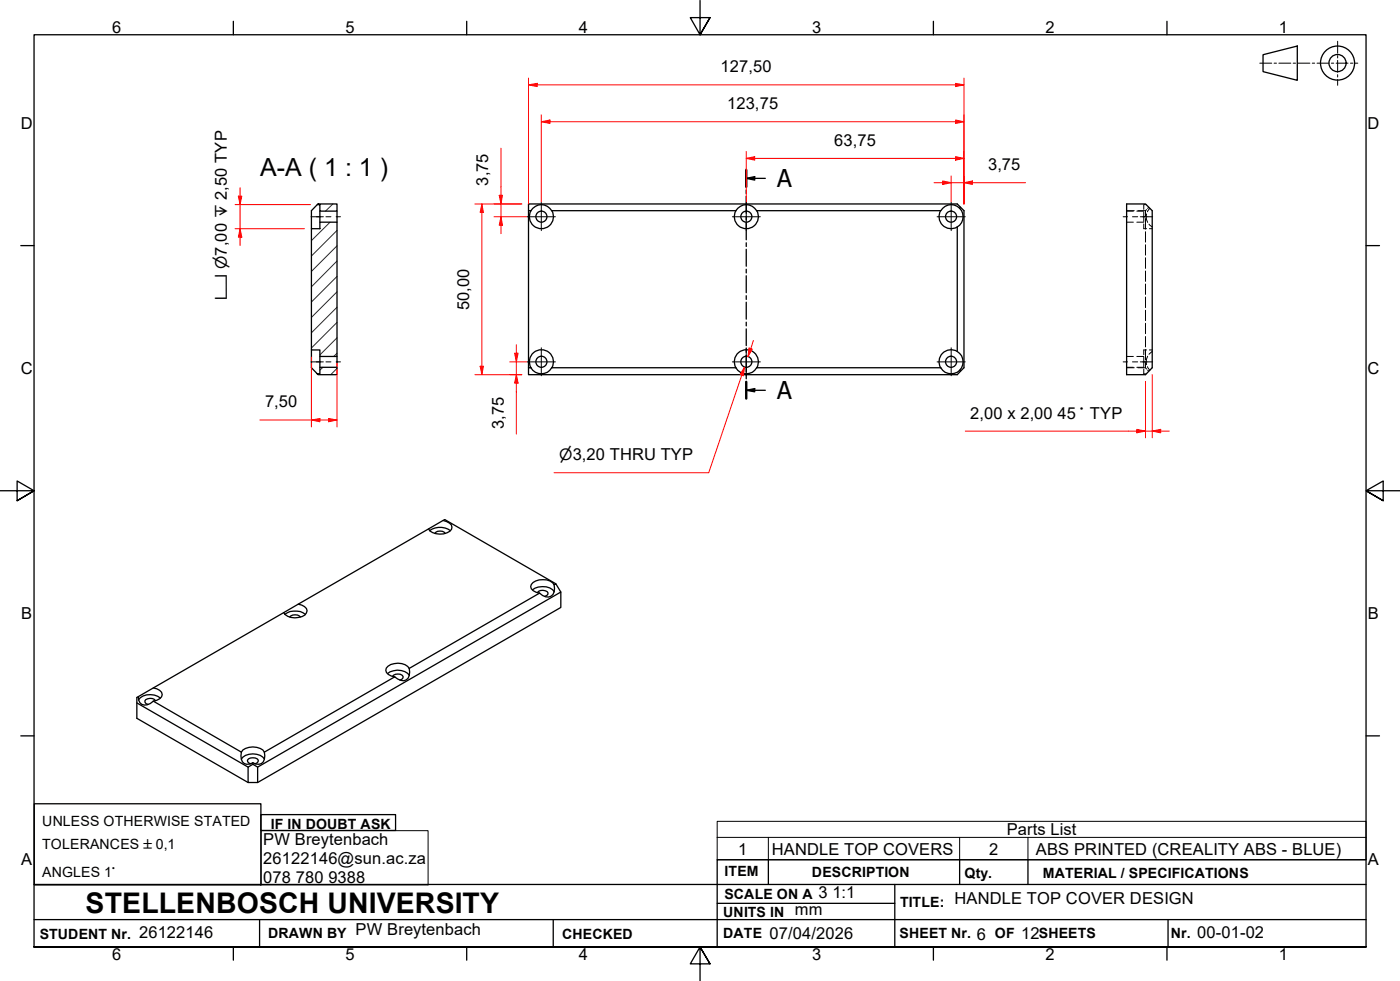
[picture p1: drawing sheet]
<svg xmlns="http://www.w3.org/2000/svg" width="410mm" height="287mm" viewBox="0 0 410 287" stroke-linecap="round" stroke-linejoin="round" font-family="sans-serif">
<!-- layer: Hatch -->
<g fill="none" stroke="#1e1e47" stroke-width=".29">
<path d="M97.5 59.7l-2.2 2.1M96.6 65l-5.4 5.4M98.7 76.4l-7.5 7.6M98.7 72l-7.5 7.5M98.7 67.5l-7.5 7.4M98.7 98.9l-5 5M98.7 94.4l-7.5 7.5M98.7 89.9l-7.5 7.5M98.7 85.4l-7.5 7.5M98.7 80.9l-7.5 7.5M94.6 107.5l-.9 .8M98.7 103.4l-1 .9"/>
<path d="M98.7 107.8l-1.9 1.9"/>
</g>
<!-- layer: Visible Edges(ISO) -->
<g fill="none" stroke="#000" stroke-width=".38">
<path d="M92.9 59.9l.3-.2h5.5v2.1h-5v-1.9zM92.9 59.9l-1.7 1.8v5.2M329.9 59.7h5.5l2 2v45.9l-2 2.1h-5.5zM91.2 66.9h2.5v-1.9h5v39.3h-5v-1.9h-2.5zM93.7 61.8v3.2M98.7 61.8v3.2M154.7 61.7v45.9M155.5 61.7a3.5 3.5 0 0 0 3 5.2 3.5 3.5 0 0 0 3.1-5.2M215.5 61.7a3.5 3.5 0 0 0 3 5.2 3.5 3.5 0 0 0 3.1-5.2M275.4 61.7a3.5 3.5 0 0 0 .6 4.2 3.5 3.5 0 0 0 4.2 .6M281 61a3.4 3.4 0 0 0-5.5 .7h-53.9a3.5 3.5 0 0 0-6.1 0h-54a3.5 3.5 0 0 0-6.1 0h-.7v-2h125.6l2 2v45.9l-2 2.1h-125.6v-2.1h.7M281 61a3.5 3.5 0 0 1-.7 5.4v36.5a3.6 3.6 0 0 1 .7 5.5"/>
<path d="M281.2 60.7l-.2 .3M91.2 102.4v5.2l1.7 1.8h.8v-1.9h5v2.2h-5.5l-.3-.3M93.7 104.3v3.2M98.7 104.3v3.2M155.4 107.6a3.5 3.5 0 0 0 6.1 0M155.5 107.7a3.5 3.5 0 0 1 3-5.3 3.5 3.5 0 0 1 3.1 5.3M161.5 107.6h54a3.5 3.5 0 0 0 6.1 0M215.5 107.7a3.5 3.5 0 0 1 3-5.3 3.5 3.5 0 0 1 3.1 5.3M221.6 107.6h53.9M275.5 107.6a3.5 3.5 0 0 0 5.5 .8M280.2 102.8a3.5 3.5 0 0 0-4.2 .6 3.5 3.5 0 0 0-.6 4.3M281 108.4l.2 .3"/>
<path d="M125.8 155.3a5.2 5.2 0 0 1 6.1 0M127.3 156.2a2.01 2.01 0 0 1 3.1 0M129.7 152.4a2.83 2.83 0 0 1 2.6 1.9 2.47 2.47 0 0 1-2.4 2 4.4 4.4 0 0 1-4.4-1.5M83.4 179.8a5.2 5.2 0 0 1 6 0M87.3 176.9a2.68 2.68 0 0 1 2.6 1.9 2.33 2.33 0 0 1-2.5 1.9 4.2 4.2 0 0 1-4.3-1.4M155.9 172.7a4.8 4.8 0 0 1 6.4 .5M157.4 173.5a2.02 2.02 0 0 1 3.1 .1l-.1 .4-.9 .6M158 173.6l-38.2 22.1M162.2 171.1l.6-.2 1.4 2.4-88.8 51.3M162.2 171.1a2.74 2.74 0 0 1-1.5 3.7l-.9-.1-.9-.4-.9-.7M162.2 171.1a4.6 4.6 0 0 0-6.6 0 1.66 1.66 0 0 0 1.4 2.3l1 .2M162.8 170.9l-32.6-18.8-90.1 52.1v6.1l32.5 18.8"/>
<path d="M164.2 173.3v4.5l-88.8 51.3M84.8 180.6a2.22 2.22 0 0 1 3.1 0M113.5 197.2a4.7 4.7 0 0 1 6.3 .5M114.9 198a2.02 2.02 0 0 1 3.1 .1l-.3 .7-.6 .3M115.6 198.1l-38.2 22.1M119.8 195.7a2.74 2.74 0 0 1-1.6 3.6l-1.7-.5-.9-.7M119.8 195.7a4.5 4.5 0 0 0-6.7-.1 1.74 1.74 0 0 0 1.5 2.3l1 .2M40.1 205.8l32.5 18.8M40.5 203.9a2.13 2.13 0 0 0 1 2.3 2.13 2.13 0 0 0 2.5-.3l.9-.7M44.9 201.4a2.64 2.64 0 0 1 2.6 1.9 2.68 2.68 0 0 1-2.6 1.9M44.9 205.2l25.8 15M45.5 205.1a2.02 2.02 0 0 0-3.1 .1l.4 .8 .6 .2"/>
<path d="M47 204.4a4.7 4.7 0 0 0-6.4 .5M70.7 220.2a2.65 2.65 0 0 0 1.6 3.5h.9l.8-.4M70.7 220.2a4 4 0 0 1 4.5-1.4l1.8 .7 .4 .7M70.7 222.2a4.5 4.5 0 0 1 6.7 0M72.6 224.6l1.4-.9 1.4 .9v4.5h-2.8zM73.5 223.6l-.7-.3-.3-.8a2.15 2.15 0 0 1 3.1 0l-.4 .8-.6 .3M74 223.3v.4M77.4 220.2a2.65 2.65 0 0 1-1.6 3.5h-.9l-.9-.4"/>
<circle cx="158.5" cy="63.4" r="1.62"/>
<circle cx="218.5" cy="63.4" r="1.62"/>
<circle cx="278.5" cy="63.4" r="1.62"/>
<circle cx="158.5" cy="105.9" r="1.62"/>
<circle cx="218.5" cy="105.9" r="1.62"/>
<circle cx="278.5" cy="105.9" r="1.62"/>
</g>
<!-- layer: Hidden Edges(ISO) -->
<g fill="none" stroke="#000" stroke-width=".29">
<path d="M335.2 59.9h-.3v1.4M335.4 59.9h.2M329.9 61.7h2.2M329.9 65h2M329.9 61.8h2M332.9 65h2M332.9 61.8h2M334.9 62.1v2.7M334.9 65.5v1.4h.8M335.4 61.7v1.5M335.4 64v3.1M335.4 67.8v3.1"/>
<path d="M335.4 71.6v3.1M335.4 75.5v3.1M335.4 79.3v3.1M335.7 61.4l-.3 .3h-2.2M335.7 62.6l-.1 .9 .4 1.6M336.4 60.7l-.4 .3M336.4 65.6l1 .8M336.5 66.9h.9M336.7 61l-.7 1M335.4 83.1v3.1M335.4 86.9v3.2M335.4 90.8v3.1"/>
<path d="M335.4 94.6v3.1M335.4 98.5v3.1M329.9 107.6h2.2M329.9 107.5h2M329.9 104.3h2M332.9 107.5h2M332.9 104.3h2M333.2 107.6h2.2l.3 .4M334.9 104.5v2.8M334.9 108v1.4h.3M335.4 102.3v3.1M335.4 106.1v1.5"/>
<path d="M335.4 109.4h.2M335.7 102.4h-.8v1.4M336 107.3l.7 1.1M336 104.3l-.4 1.6 .1 .9M336 108.3l.4 .4M336.5 102.4h.9M337.4 102.9l-1 .8"/>
</g>
<!-- layer: Section View Lines(ISO) -->
<g fill="none" stroke="#000" stroke-width=".38">
<path d="M218.5 52.2l2.5-.5v1zM218.5 49.7v5M218.5 55.6v1.1M218.5 57.5v4.9M218.5 52.2h5.6M218.5 63.3v1.1M218.5 65.2v5M218.5 71.1v1.1M218.5 73v4.9M218.5 78.8v1.1M218.5 80.7v5M218.5 86.6v1"/>
<path d="M218.5 88.5v4.9M218.5 94.3v1.1M218.5 96.3v4.9M218.5 114.3l2.5-.6v1zM218.5 102.1v1M218.5 104v4.9M218.5 109.8v1.1M218.5 111.8v4.9M218.5 114.3h5.6"/>
</g>
<path d="M218.5 49.7v5M218.5 111.8v4.9" fill="none" stroke="#000" stroke-width=".7"/>
<path d="M218.5 52.2l2.5-.5v1zM218.5 114.3l2.5-.6v1z" fill="#000"/>
<!-- layer: Symbols(ISO) -->
<path d="M76.5 243.2h48.8v15.8h-48.8zM210 245.1v-4.7h190v4.7M210 245.1v6.6h190v-6.6M210 245.1h190M225 245.1v6.6M281 245.1v6.6M301 245.1v6.6" fill="none" stroke="#000" stroke-width=".29"/>
<!-- layer: Border_0 -->
<g fill="none" stroke="#000" stroke-width=".38">
<path d="M68.3 6.2v4M136.7 6.2v4M205 .1v10.1l-2.9-5h5.8l-2.9 5 2.9-5M273.3 6.2v4M341.7 6.2v4M6.1 71.9h3.9M400 71.9h3.9M0 143.7h10l-5-2.9v5.8l5-2.9-5 2.9M410 143.7h-10l5-2.9v5.8l-5-2.9 5 2.9M6.1 215.4h3.9M400 215.4h3.9M10 277.2v-267h390v267h-390h390"/>
<path d="M68.3 277.2v3.9M136.7 277.2v3.9M273.3 277.2v3.9M341.7 277.2v3.9M207.9 282.1l-2.9-4.9 2.9 4.9h-5.8l2.9-4.9v10"/>
</g>
<!-- layer: Sketch Geometry(ISO) -->
<g fill="none" stroke="#000" stroke-width=".38">
<path d="M369.8 16l10.1-2.5v10l-10.1-2.5zM10 235.3h66.4v23.7h-66.4zM76.4 238.5h39.4v4.6h-39.4zM10 258.9h390M225 251.7v7.2M262 258.9v18.3M281 251.7v7.2M301 251.7v7.2M400 251.7h-190v25.5M10 277.2h390M10 269.2h390M76 269.2v8"/>
<path d="M162 269.2v8M210 264.4h52M342 269.2v8"/>
<circle cx="391.6" cy="18.5" r="5"/>
<circle cx="391.6" cy="18.5" r="2.51"/>
</g>
<g fill="none" stroke="#000" stroke-width=".29">
<path d="M368.9 18.5h3.5M373.1 18.5h.7M374.5 18.5h3.5M378.7 18.5h.6M380 18.5h3.5M384.2 18.5h.7M385.6 18.5h3.5M389.8 18.5h.7M391.2 18.5h3.5M391.7 12.1v3.5M391.7 16.3v.7M391.7 17.7v3.5"/>
<path d="M395.4 18.5h.7M396.8 18.5h.8M391.7 21.9v.7M391.7 23.3v1.7"/>
</g>
<!-- layer: Dimensions(ISO) -->
<path d="M141.1 59.7v2.5" fill="none" stroke="#f00" stroke-width=".29"/>
<path d="M141.1 59.7l.4 2.5h-.9z" fill="#f00"/>
<path d="M141.1 59.7l.4 2.5h-.9zM141.1 107.2v2.5" fill="none" stroke="#f00" stroke-width=".29"/>
<path d="M140.6 107.2h.9l-.4 2.5z" fill="#f00"/>
<path d="M154.7 24.8h2.6M139.1 59.7h13.7M141.1 62.2v45M139.1 109.7h13.7M140.6 107.2h.9l-.4 2.5z" fill="none" stroke="#f00" stroke-width=".29"/>
<path d="M154.7 24.8l2.6-.4v1z" fill="#f00"/>
<path d="M154.7 24.8l2.6-.4v1zM279.8 24.8h2.5" fill="none" stroke="#f00" stroke-width=".29"/>
<path d="M279.8 24.4l2.5 .4-2.5 .6z" fill="#f00"/>
<path d="M154.7 22.9v36.8M157.3 24.8h122.5M279.8 24.4l2.5 .4-2.5 .6zM282.3 22.9v36.8M146.7 57.2v2.5" fill="none" stroke="#f00" stroke-width=".29"/>
<path d="M146.2 57.2h.9l-.4 2.5z" fill="#f00"/>
<path d="M146.2 57.2h.9l-.4 2.5zM146.7 63.5v2.4" fill="none" stroke="#f00" stroke-width=".29"/>
<path d="M146.7 63.5l.4 2.4h-.9z" fill="#f00"/>
<path d="M144.7 59.7h8.1M146.7 43.4v13.8M146.7 59.7v3.8M144.7 63.5h9.7M146.7 63.5l.4 2.4h-.9zM146.7 65.9v2.5M151.2 103.4v2.5" fill="none" stroke="#f00" stroke-width=".29"/>
<path d="M150.7 103.4h1l-.5 2.5z" fill="#f00"/>
<path d="M150.7 103.4h1l-.5 2.5zM151.2 109.7v2.5" fill="none" stroke="#f00" stroke-width=".29"/>
<path d="M151.2 109.7l.5 2.5h-1z" fill="#f00"/>
<path d="M149.2 109.7h3.6M149.2 105.9h5.2M151.2 109.7l.5 2.5h-1zM151.2 100.9v2.5M151.2 105.9v3.8M151.2 112.2v14.9M337.4 126.2h2.5" fill="none" stroke="#f00" stroke-width=".29"/>
<path d="M337.4 126.2l2.5-.5v1z" fill="#f00"/>
<path d="M332.9 126.2h2.5M337.4 126.2l2.5-.5v1z" fill="none" stroke="#f00" stroke-width=".29"/>
<path d="M332.9 125.7l2.5 .5-2.5 .5z" fill="#f00"/>
<path d="M335.4 111.6v16.6M337.4 109.7v18.5M96.2 123h2.5M282.6 126.2h50.3M332.9 125.7l2.5 .5-2.5 .5zM335.4 126.2h2M339.9 126.2h2.5" fill="none" stroke="#f00" stroke-width=".29"/>
<path d="M96.2 122.5l2.5 .5-2.5 .5z" fill="#f00"/>
<path d="M91.2 123h2.5M96.2 122.5l2.5 .5-2.5 .5z" fill="none" stroke="#f00" stroke-width=".29"/>
<path d="M91.2 123l2.5-.5v1z" fill="#f00"/>
<path d="M91.2 104.4v1.4M91.2 106v19M98.7 106.3v18.7M218 107.5l-.8 2.3M76.1 123h15.1M91.2 123l2.5-.5v1zM93.7 123h2.5" fill="none" stroke="#f00" stroke-width=".29"/>
<path d="M218 107.5l-.3 2.5-1-.4z" fill="#f00"/>
<path d="M218 107.5l-.3 2.5-1-.4zM219.8 102.1l-.8 2.3" fill="none" stroke="#f00" stroke-width=".29"/>
<path d="M219.3 101.9l1 .3-1.3 2.2z" fill="#f00"/>
<path d="M70.3 57.4v2.5M220.6 99.6l-.8 2.5M218 107.5l-10.5 30.9h-45.3M219.3 101.9l1 .3-1.3 2.2z" fill="none" stroke="#f00" stroke-width=".29"/>
<path d="M69.8 57.4h1l-.5 2.5z" fill="#f00"/>
<path d="M69.8 57.4h1l-.5 2.5zM70.3 66.9v2.5" fill="none" stroke="#f00" stroke-width=".29"/>
<path d="M70.3 66.9l.5 2.5h-1z" fill="#f00"/>
<path d="M68.8 59.9h22.1M70.3 54.9v2.5M70.3 59.9v7M282.3 53.5h2.4M68.8 66.9h20.4M70.3 66.9l.5 2.5h-1zM70.3 69.4v2.5" fill="none" stroke="#f00" stroke-width=".29"/>
<path d="M282.3 53.5l2.4-.5v1z" fill="#f00"/>
<path d="M276 53.5h2.5M282.3 53.5l2.4-.5v1z" fill="none" stroke="#f00" stroke-width=".29"/>
<path d="M276 53l2.5 .5-2.5 .5z" fill="#f00"/>
<path d="M273.5 53.5h2.5M276 53l2.5 .5-2.5 .5zM278.5 53.5h3.8M278.5 51.5v7.8M279.8 46.4h2.5M282.3 51.5v8.2M284.7 53.5h15.6" fill="none" stroke="#f00" stroke-width=".29"/>
<path d="M279.8 45.9l2.5 .5-2.5 .5z" fill="#f00"/>
<path d="M218.5 46.4h2.5M279.8 45.9l2.5 .5-2.5 .5z" fill="none" stroke="#f00" stroke-width=".29"/>
<path d="M218.5 46.4l2.5-.5v1z" fill="#f00"/>
<path d="M279.8 35.6h2.5M218.5 46.4l2.5-.5v1zM218.5 44.3v15M221 46.4h58.8M282.3 44.3v15.4" fill="none" stroke="#f00" stroke-width=".29"/>
<path d="M279.8 35.1l2.5 .5-2.5 .5z" fill="#f00"/>
<path d="M158.5 35.6h2.5M279.8 35.1l2.5 .5-2.5 .5z" fill="none" stroke="#f00" stroke-width=".29"/>
<path d="M158.5 35.6l2.5-.5v1z" fill="#f00"/>
<path d="M158.5 35.6l2.5-.5v1zM158.5 33.6v25.7M161 35.6h118.8M282.3 33.6v26.1" fill="none" stroke="#f00" stroke-width=".29"/>
<!-- layer: Centerline(ISO) -->
<g fill="none" stroke="#000" stroke-width=".29">
<path d="M91.1 63.5h3.6M92.6 63.5h1.3M95.4 63.5h1.5M98.4 63.5h1.3M328.9 63.5h1.2M331.6 63.5h1.5M333.9 63.5h3.6M334.6 63.5h1.3M91.1 105.9h3.6M92.6 105.9h1.3M95.4 105.9h1.5M98.4 105.9h1.3"/>
<path d="M328.9 105.9h1.2M331.6 105.9h1.5M333.9 105.9h3.6M334.6 105.9h1.3"/>
</g>
<!-- layer: Center Mark(ISO) -->
<path d="M158.5 59.3v8.2M218.5 59.3v8.2M278.5 59.3v8.2M154.4 63.5h8.2M214.4 63.5h8.2M274.4 63.5h8.2M154.4 105.9h8.2M158.5 101.8v8.2M214.4 105.9h8.2M218.5 101.8v8.2M274.4 105.9h8.2M278.5 101.8v8.2" fill="none" stroke="#000" stroke-width=".29"/>
<text font-size="8.3" x="25.1" y="267.2">STELLENBOSCH UNIVERSITY</text>
<text font-size="7.3" x="76.2" y="51.6">A-A ( 1 : 1 )</text>
<g font-size="7.2">
<text x="227.6" y="54.9">A</text>
<text x="227.6" y="116.9">A</text>
</g>
<g font-size="4.8">
<text x="32.8" y="9.7">6</text>
<text x="101.2" y="9.7">5</text>
<text x="169.5" y="9.7">4</text>
<text x="237.8" y="9.7">3</text>
<text x="306.1" y="9.7">2</text>
<text x="374.5" y="9.7">1</text>
<text x="211" y="21.2">127,50</text>
<text x="212.9" y="32">123,75</text>
<text x="6.1" y="37.8">D</text>
<text x="400.4" y="37.8">D</text>
<text x="244.3" y="42.7">63,75</text>
<text x="289.3" y="49.8">3,75</text>
<text x="142.9" y="54.4" transform="rotate(-90 142.9 54.4)">3,75</text>
<text x="137.4" y="90.8" transform="rotate(-90 137.4 90.8)">50,00</text>
<text x="6.1" y="109.6">C</text>
<text x="400.4" y="109.6">C</text>
<text x="77.6" y="119.3">7,50</text>
<text x="147.5" y="125.6" transform="rotate(-90 147.5 125.6)">3,75</text>
<text x="284.1" y="122.5">2,00 x 2,00</text>
<text x="309.7" y="122.5">45 ° TYP</text>
<text x="6.2" y="181.3">B</text>
<text x="400.5" y="181.3">B</text>
<text x="294.8" y="244.5">Parts List</text>
<text x="77.1" y="247.3">PW Breytenbach</text>
<text x="216.2" y="250.1">1</text>
<text x="226" y="250.2">HANDLE TOP COVERS</text>
<text x="289.6" y="250.1">2</text>
<text x="303.3" y="250.2">ABS PRINTED (CREALITY ABS - BLUE)</text>
<text x="6.2" y="253.1">A</text>
<text x="77.1" y="252.8">26122146@sun.ac.za</text>
<text x="400.5" y="253.1">A</text>
<text x="77.1" y="258.3">078</text>
<text x="86.6" y="258.3">780</text>
<text x="96.1" y="258.3">9388</text>
<text x="239.6" y="262.9">3</text>
<text x="243.7" y="262.9">1:1</text>
<text x="232.7" y="268">mm</text>
<text x="279.5" y="264.6">HANDLE TOP COVER DESIGN</text>
<text x="40.8" y="274.5">26122146</text>
<text x="104.1" y="273.6">PW Breytenbach</text>
<text x="225.4" y="274.8">07/04/2026</text>
<text x="286" y="275.1">6</text>
<text x="299" y="274.8">12</text>
<text x="350.6" y="274.5">00-01-02</text>
<text x="32.8" y="281.1">6</text>
<text x="101.2" y="281.1">5</text>
<text x="169.5" y="281.1">4</text>
<text x="237.8" y="281.1">3</text>
<text x="306.1" y="281.1">2</text>
<text x="374.5" y="281.1">1</text>
</g>
<g font-size="4.6">
<text x="66.4" y="87.7" transform="rotate(-90 66.4 87.7)">⌴ ⌀7,00 ↧ 2,50 TYP</text>
<text x="163.8" y="134.5">⌀3,20 THRU TYP</text>
</g>
<g font-size="4.1">
<text x="12.4" y="241.7">UNLESS OTHERWISE STATED</text>
<text x="79.3" y="242.6">IF IN DOUBT ASK</text>
<text x="12.4" y="248.6">TOLERANCES ±0,1</text>
<text x="12.4" y="256.7">ANGLES 1°</text>
<text x="212.2" y="256.5">ITEM</text>
<text x="237.7" y="256.7">DESCRIPTION</text>
<text x="282.4" y="256.9">Qty.</text>
<text x="305.4" y="256.9">MATERIAL / SPECIFICATIONS</text>
<text x="212.1" y="263">SCALE ON A</text>
<text x="211.8" y="268.4">UNITS IN</text>
<text x="263.5" y="265.6">TITLE:</text>
<text x="11.6" y="274.8">STUDENT Nr.</text>
<text x="78.5" y="274.6">DRAWN BY</text>
<text x="164.6" y="274.8">CHECKED</text>
<text x="211.8" y="274.6">DATE</text>
<text x="263.4" y="274.6">SHEET Nr.</text>
<text x="291.3" y="274.6">OF</text>
<text x="304.2" y="274.6">SHEETS</text>
<text x="342.8" y="274.5">Nr.</text>
</g>
</svg>
